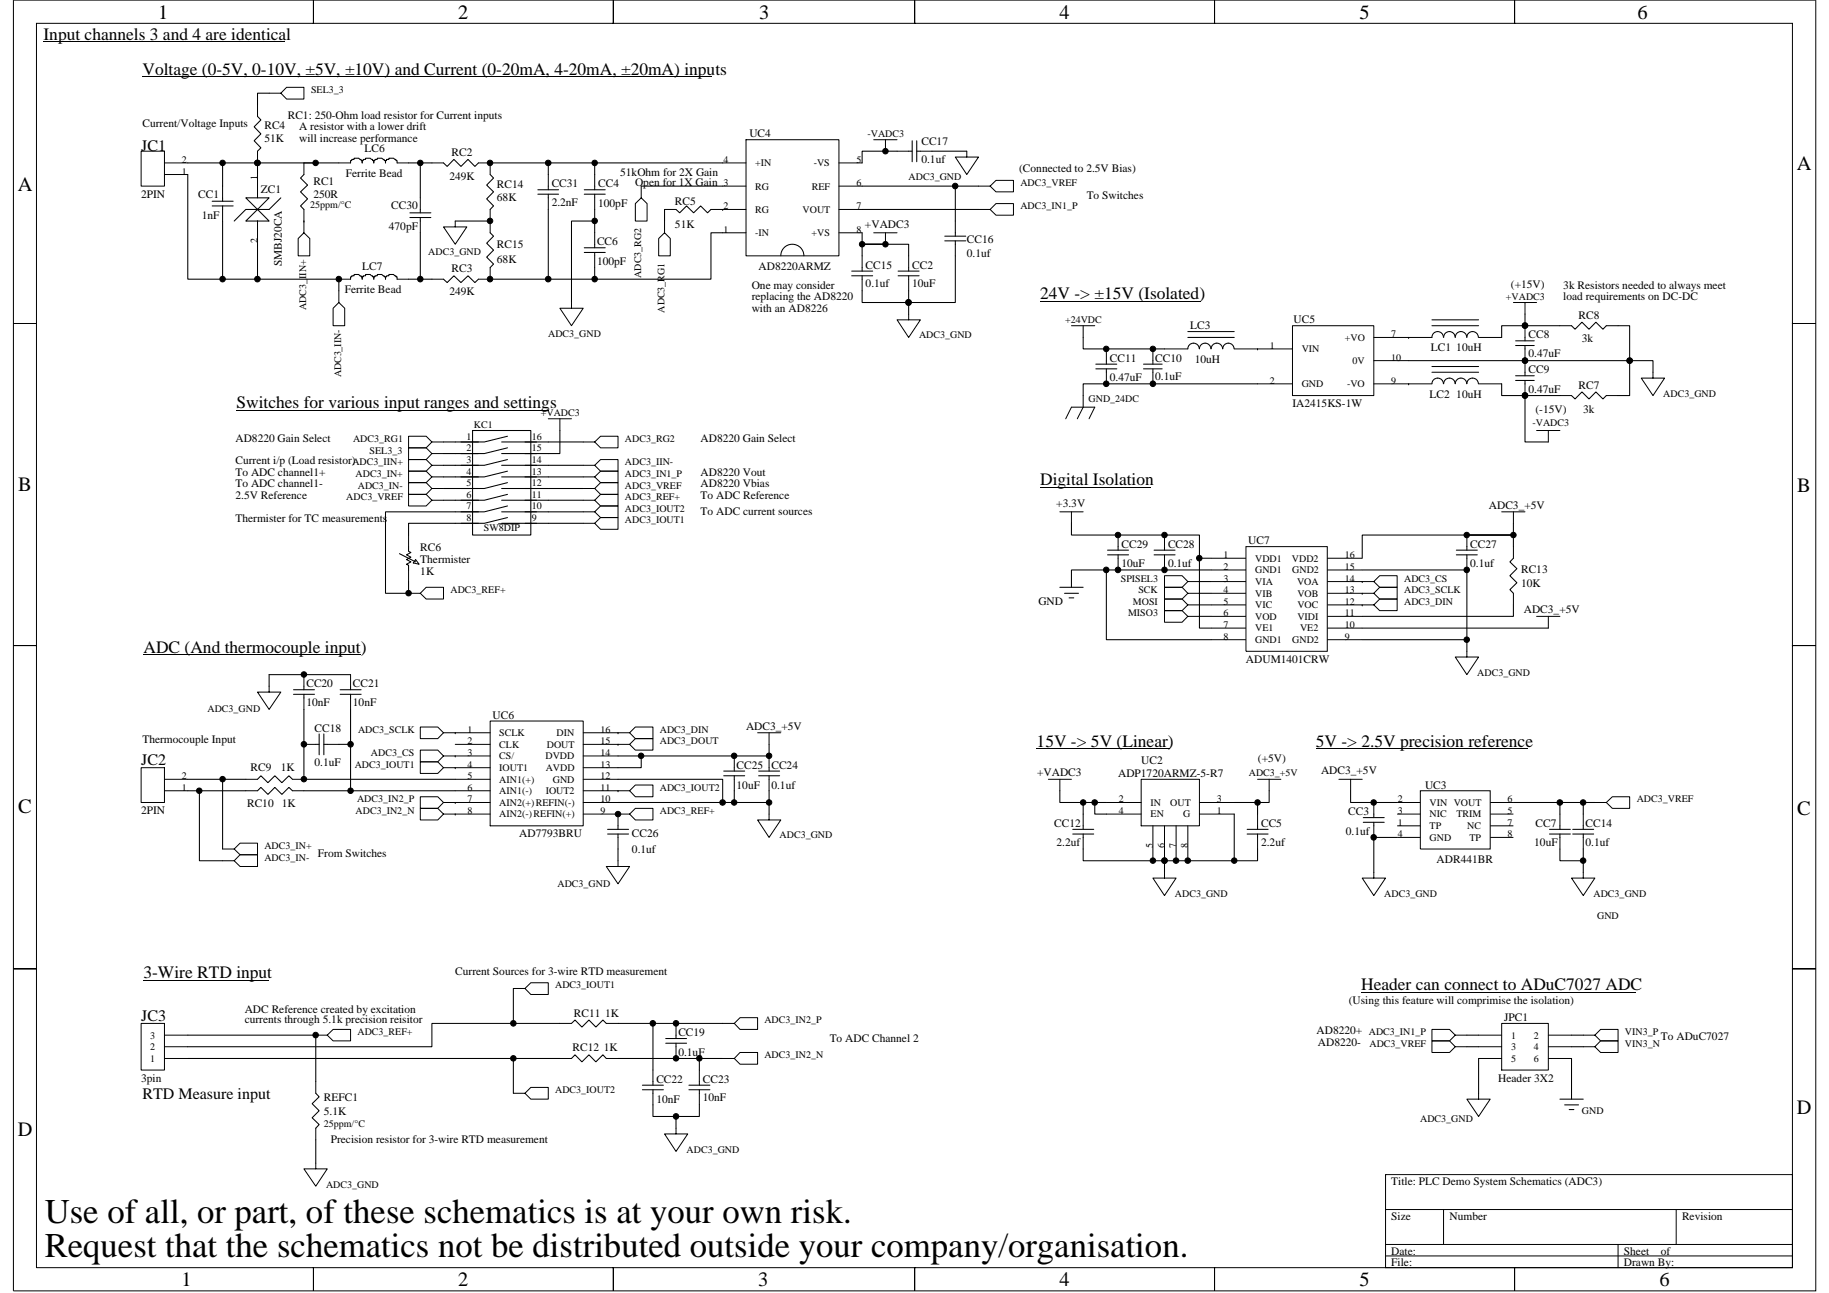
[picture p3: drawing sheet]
<svg xmlns="http://www.w3.org/2000/svg" width="297mm" height="210mm" viewBox="0 0 297 210" stroke-linecap="round" stroke-linejoin="round" font-family="sans-serif">
<g fill="none" stroke="#000" stroke-width=".16">
<path d="M2.2 0h292.7v209.6h-292.7zM5.9 3.8h45v-3.8v3.8h48.7v-3.8v3.8h48.9v-3.8v3.8h48.7v-3.8v3.8h48.8v-3.8v3.8h45.1v48.7h3.8h-3.8v52.3h3.8h-3.8v52.5h3.8h-3.8v48.6h-45.1v3.7v-3.7h-48.8v3.7v-3.7h-48.7v3.7v-3.7h-48.9v3.7v-3.7h-48.7v3.7v-3.7h-45v-48.6h-3.7h3.7v-52.5h-3.7h3.7v-52.3h-3.7h3.7zM7.1 6.8h39.2M23.1 12.5h92.5M41.8 17v1.9M43.7 15.1h1.9l.9 1h2.9v-1.9h-2.9l-.9 .9M22.9 24.6h3.8v5.6h-3.8zM26.7 28.3h3.8M26.7 26.5h3.8M36.1 30.2v1.9M36.1 34v1.9M41.8 24.6v1.9"/>
<path d="M41.8 28.3v3.8M41.8 35.9v3.8M49.4 34v3.8l.9 .9v2.9h-1.9v-2.9l1-.9M49.4 26.5v1.8M55 26.5h1.9M64.5 26.5h1.9M68.3 32.1v1.9M68.3 35.9v1.9M70.1 26.5h1.9M73.9 35.9v1h-1.9l1.9 2.8 1.9-2.8h-1.9M77.7 26.5h1.9v1.8M79.6 34v3.8"/>
<path d="M89 28.3v1.9M89 32.1v1.9M96.6 28.3v1.9M96.6 32.1v1.9M96.6 37.8v1.9M104.1 30.2v1.9l1 1v2.8h-1.9v-2.8l.9-1M107.9 35.9v1.9l1 .9v2.9h-1.9v-2.9l.9-.9M107.9 34h1.9M115.5 34h5.7M117.4 26.5h3.8M117.4 37.8h3.8M117.4 30.2h3.8"/>
<path d="M121.2 22.7h15v18.9h-15zM136.2 26.5h3.8M136.2 37.8h3.8M136.2 34h3.8M136.2 30.2h3.8M141.9 37.8h3.8M141.9 22.7h3.8M143.8 37.8v1.9M143.8 22.7v1.9M145.7 24.6h1.9M149.5 24.6h1.9M155.1 35.9v1.9"/>
<path d="M155.1 39.7v1.9M157 24.6v.9h-1.9l1.9 2.8 1.9-2.8h-1.9M158.9 34h1.9l1 .9h2.8v-1.8h-2.8l-1 .9M158.9 30.2h1.9l1 1h2.8v-1.9h-2.8l-1 .9M55 47.2v1.9l1 1v2.8h-1.9v-2.8l.9-1M55 45.3h1.9M64.5 45.3h1.9M70.1 45.3h1.9M79.6 43.5v1.8h-1.9M92.8 49.1v1h-1.9l1.9 2.8 1.9-2.8h-1.9M96.6 41.6v1.9M140 41.6v1.9"/>
<path d="M140 45.3v1.9M147.6 51v.9h-1.9l1.9 2.9 1.9-2.9h-1.9M147.6 41.6v1.9M147.6 45.3v1.9M168.9 48.9h26.1M174 52.9h3.8M175.9 52.9v1.9M179.7 56.7v1.9M187.2 56.7v1.9M189.1 56.7h3.8M200.4 56.7h9.5M209.9 52.9h13.2v11.3h-13.2z"/>
<path d="M223.1 58.6h5.7M232.6 54.8h-9.5M240.1 54.8h3.8M245.8 49.1h3.8M247.7 49.1v1.9M247.7 52.9v1.9M247.7 56.7v3.8M253.3 52.9h1.9M260.9 52.9h1.9M38.4 66.7h50.7M70.1 77.4l-.9-.9h-2.8v1.9h2.8l.9-1h1.9M70.1 79.3l-.9-.9h-2.8v1.9h2.8l.9-1h1.9"/>
<path d="M70.1 71.8l-.9-1h-2.8v1.9h2.8l.9-.9h1.9M70.1 73.7l-.9-1h-2.8v1.9h2.8l.9-.9h1.9M70.1 75.6l-.9-1h-2.8v1.9h2.8l.9-.9h1.9M89 68h3.8M90.9 68v1.9M94.7 71.8h1.9l.9 .9h2.9v-1.9h-2.9l-.9 1M94.7 79.3h1.9l.9 1h2.9v-1.9h-2.9l-.9 .9M94.7 77.4h1.9l.9 1h2.9v-1.9h-2.9l-.9 .9M94.7 75.6h1.9l.9 .9h2.9v-1.9h-2.9l-.9 1M168.9 79.1h18M173.1 68l.9-1.9h3.8l-.9 1.9M175.9 64.2v1.9l-.9 1.9"/>
<path d="M179.7 60.5v1.8M187.2 60.5v1.8M204.2 62.3h5.7M232.6 62.3h-9.5M240.1 62.3h3.8M247.7 62.3v1.9M249.6 69.9h3.7M251.5 69.9v1.9M253.3 64.2h1.9M260.9 64.2h1.9M268.5 60.5v.9h-2l2 2.8 1.8-2.8h-1.8M66.4 96.4h1.9l.9 .9h2.8v-1.9h-2.8l-.9 1"/>
<path d="M66.4 86.9v1.9M66.4 92.6v1.8M67.5 90.9l.6 .7-1-.2zM70.1 81.2l-.9-.9h-2.8v1.9h2.8l.9-1h1.9M81 85.1h3.4M94.7 83.1h1.9l.9 1h2.9v-1.9h-2.9l-.9 .9M94.7 85h1.9M94.7 81.2h1.9l.9 1h2.9v-1.9h-2.9l-.9 .9M96.6 85l.9-.9h2.9v1.9h-2.9zM172.1 83.1h3.8M174 83.1v1.9M181.6 86.9v1.9"/>
<path d="M181.6 90.7v1.9M189.1 86.9v1.9M189.1 90.7v1.9M192.9 94.4l-.9-.9h-2.9v1.9h2.9l.9-1h1.9M192.9 96.4l-.9-1h-2.9v1.9h2.9l.9-.9h1.9M192.9 98.2l-.9-.9h-2.9v1.9h2.9l.9-1h1.9M196.7 90.7h5.7M196.7 92.6h5.7M196.7 94.4h5.7M196.7 96.4h5.7M196.7 98.2h5.7M202.4 88.8h13.2v17h-13.2z"/>
<path d="M215.6 98.2h7.5l1 1h2.8v-1.9h-2.8l-1 .9M215.6 96.4h7.5l1 .9h2.8v-1.9h-2.8l-1 1M215.6 94.4h7.5l1 1h2.8v-1.9h-2.8l-1 .9M215.6 90.7h5.6M215.6 92.6h5.6M238.2 86.9v1.9M238.2 90.7v1.9M243.9 83.1h3.8M245.8 83.1v1.9M245.8 88.8v1.9M245.8 96.4v1.8M23.3 106.3h35.3"/>
<path d="M43.7 111.4v1h-1.9l1.9 2.8 1.9-2.8h-1.9M49.4 109.6v1.8M49.4 113.3v1.9M56.9 109.6v1.8M56.9 113.3v1.9M72 119l-.9-.9h-2.8v1.9h2.8l.9-1h7.6M79.6 117.1h15.1v17h-15.1zM102.3 119l.9-.9h2.8v1.9h-2.8l-.9-1h-7.6M123 119h3.8M124.9 119v1.9M192.9 100.1l-.9-.9h-2.9v1.8h2.9l.9-.9h1.9M196.7 100.1h5.7"/>
<path d="M196.7 102h5.7M196.7 103.9h5.7M215.6 100.1h5.6M215.6 102h5.6M215.6 103.9h5.6M238.2 105.8v.9h-1.9l1.9 2.9 1.9-2.9h-1.9M249.6 100.1h3.7M251.5 100.1v1.9M22.9 124.7h3.8v5.6h-3.8zM26.7 126.6h3.8M26.7 128.4h3.8M36.1 137.9h1.9l1 .9h2.8v-1.9h-2.8l-1 1"/>
<path d="M36.1 139.8h1.9l1 .9h2.8v-1.9h-2.8l-1 1M39.9 126.6h1.9M39.9 128.4h1.9M47.5 126.6h1.9M47.5 128.4h1.9M49.4 120.9h1.9M53.1 120.9h1.9M72 132.2l-.9-.9h-2.8v1.9h2.8l.9-1h7.6M72 130.3l-.9-.9h-2.8v1.9h2.8l.9-1h7.6M72 124.7l-.9-1h-2.8v1.9h2.8l.9-.9h7.6M72 122.8l-.9-1h-2.8v1.9h2.8l.9-.9h7.6M73.9 120.9h5.7"/>
<path d="M73.9 126.6h5.7M73.9 128.4h5.7M94.7 130.3h5.7M94.7 132.2h5.7M94.7 122.8h5.7M94.7 124.7h5.7M94.7 126.6h5.7M100.4 139.8v.9h-1.9l1.9 2.8 1.9-2.8h-1.9M100.4 132.2h1.9l.9 1h2.8v-1.9h-2.8l-.9 .9M100.4 132.2v1.9M100.4 136v1.9M102.3 128.4l.9-.9h2.8v1.9h-2.8l-.9-1h-7.6"/>
<path d="M102.3 120.9l.9-.9h2.8v1.8h-2.8l-.9-.9h-7.6M119.2 122.8v1.9M119.2 126.6v1.8M124.9 132.2v1h-1.9l1.9 2.8 1.9-2.8h-1.9M124.9 122.8v1.9M124.9 126.6v1.8M168.4 121.6h21.6M170.3 126.6h3.7M172.1 126.6v1.8M175.9 132.2v1.9M175.9 136v1.9M179.7 130.3h5.6"/>
<path d="M179.7 132.2h5.6M185.3 126.6h9.5v7.5h-9.5zM187.2 134.1v5.7M189.1 134.1v5.7M191 134.1v5.7M192.9 134.1v5.7M194.8 130.3h5.6M194.8 132.2h5.6M204.2 126.6h3.8M204.2 132.2v1.9M204.2 136v1.9M206.1 126.6v1.8"/>
<path d="M213.7 121.6h34.4M217.4 126.6h3.8M219.3 126.6v1.8M223.1 130.3v1.9M223.1 134.1v1.9M226.9 130.3h3.8M226.9 132.2h3.8M226.9 136h3.8M226.9 134.1h3.8M230.7 128.4h11.3v9.5h-11.3zM242 130.3h3.8M242 132.2h3.8"/>
<path d="M242 136h3.8M242 134.1h3.8M253.3 132.2v1.9M253.3 136v1.9M257.1 132.2v1.9M257.1 136v1.9M259 130.3h1.9l.9 1h2.9v-1.9h-2.9l-.9 .9M23.3 159.2h20.3M189.1 141.7v.9h-1.9l1.9 2.8 1.9-2.8h-1.9M223.1 141.7v.9h-1.9l1.9 2.8 1.9-2.8h-1.9M257.1 141.7v.9h-1.9l1.9 2.8 1.9-2.8h-1.9M22.9 166.2h3.8v7.6h-3.8z"/>
<path d="M26.7 171.9h3.8M26.7 170h3.8M26.7 168.1h3.8M51.3 168.1h1.8l1 .9h2.8v-1.8h-2.8l-1 .9M51.3 175.6v1.9M83.4 160.5h1.9l.9 1h2.8v-1.9h-2.8l-.9 .9M83.4 177.5h1.9l.9 1h2.8v-1.9h-2.8l-.9 .9M90.9 166.2h1.9M90.9 171.9h1.9M98.5 166.2h1.9M98.5 171.9h1.9M106 173.8v1.8"/>
<path d="M106 177.5v1.9M109.8 166.2v1.9M109.8 170v1.9M113.6 173.8v1.8M113.6 177.5v1.9M117.4 171.9h1.8l1 .9h2.8v-1.9h-2.8l-1 1M117.4 166.2h1.8l1 1h2.8v-1.9h-2.8l-1 .9M221.1 161.1h44.5M236.3 168.1l-.9-.9h-2.8v1.8h2.8l.9-.9h1.9M236.3 170l-.9-1h-2.8v1.9h2.8l.9-.9h1.9M240.1 177.5v1h-1.9l1.9 2.8 1.9-2.8h-1.9M240.1 171.9h3.8"/>
<path d="M240.1 170h3.8M240.1 168.1h3.8M243.9 166.2h7.6v7.6h-7.6zM251.5 171.9h3.7M251.5 170h3.7M251.5 168.1h3.7M257.1 168.1h1.9l.9 .9h2.9v-1.8h-2.9l-.9 .9M257.1 170h1.9l.9 .9h2.9v-1.9h-2.9l-.9 1M51.3 188.9v.9h-1.9l1.9 2.8 1.8-2.8h-1.8M51.3 183.2v1.9M109.8 183.2v.9h-1.9l1.9 2.9 1.9-2.9h-1.9M225 190.8h66.1v15.1h-66.1z"/>
<path d="M225 196.4h66.1M234.4 196.4v5.7M272.2 196.4v5.7M225 204h66.1M225 202.1h66.1M262.8 202.1v3.8"/>
</g>
<g fill="none" stroke="#000" stroke-width=".17">
<path d="M41.8 18.9l.6 .6-1.1 1.1 1.1 1.1-1.1 1.2 1.1 1.1-.6 .6M43.7 15.1h-1.9v1.9M30.5 28.3v17h5.6v-9.4M30.5 26.5h5.6v3.7M34.5 33.4h3.4M34.5 32.7h3.4M36.1 26.5h5.7v1.8M36.1 32.1v.6M36.1 33.4v.6M39.9 35.9l1.9-1.9 1.9 1.9zM39.9 32.1h3.8l-1.9 1.9zM41.8 39.7v5.6h-5.7"/>
<path d="M41.8 26.5h13.2M41.8 26.5h.1M45.6 32.1l-1.9 1.9h-3.8l-1.9 1.9M49.4 26.5h1.9M49.4 35.9h.1M49.4 28.3l-.6 .6 1.2 1.2-1.2 1.1 1.2 1.1-1.2 1.1 .6 .6M56.9 26.5v-.4h.2v-.2h.4v-.2h.8l.1 .2h.2v.2h.2v.4v-.4h.2v-.2h.4v-.2h.7l.2 .2h.2v.2h.2v.4v-.4h.2v-.2h.4v-.2h.7l.4 .2v.2h.2v.4v-.4h.2v-.2h.4v-.2h.7l.2 .2h.2v.2h.2v.4M66.4 26.5h1.9v5.6M66.6 35.3h3.4M66.6 34.6h3.4M68.3 26.5h1.8M68.3 37.8v7.5h-1.9"/>
<path d="M68.3 34v.6M68.3 35.3v.6M72 26.5l.6 .5 1.1-1.1 1.2 1.1 1.1-1.1 1.1 1.1 .6-.5M73.9 35.9h5.7M79.6 35.9h.1M79.6 26.5h9.4v1.8M79.6 28.3l.6 .6-1.2 1.2 1.2 1.1-1.2 1.1 1.2 1.1-.6 .6M79.6 37.8l.6 .6-1.2 1.1 1.2 1.1-1.2 1.2 1.2 1.1-.6 .6M87.4 31.5h3.3M87.4 30.8h3.3M89 26.5h7.6v1.8M89 34v11.3h-9.4"/>
<path d="M89 30.2v.6M89 31.5v.6M94.9 31.5h3.4M94.9 30.8h3.4M96.6 34v3.8M96.6 26.5h20.8M96.6 35.9h-3.8v13.2M96.6 30.2v.6M96.6 31.5v.6M96.6 39.7v.5M104.1 30.2h13.3M107.9 34v1.9"/>
<path d="M109.8 34l.6 .6 1.1-1.2 1.1 1.2 1.2-1.2 1.1 1.2 .6-.6M117.4 37.8h-1.9v7.5h-18.9M117.4 34h.1M140 37.8v1.9h3.8h-3.8M140 34h18.9M143.8 24.6h.1M143.8 24.6h1.9M143.8 24.6h-3.8v1.9M147.6 24.6h.5M148.1 22.9v3.4M148.9 24.6h.6M148.9 22.9v3.4"/>
<path d="M151.4 24.6h5.6M153.4 39.1h3.4M153.4 38.4h3.4M155.1 30.2v5.7M155.1 37.8v.6M155.1 39.1v.6M158.9 30.2h-18.9M41.8 45.3h13.2v1.9M55 45.3h.1M56.9 45.3v-.3h.2v-.2h.4v-.2h.8l.1 .2h.2v.2h.2v.3v-.3h.2v-.2h.4v-.2h.7l.2 .2h.2v.2h.2v.3v-.3h.2v-.2h.4v-.2h.7l.2 .2h.2v.2h.2v.3v-.3h.2v-.2h.4v-.2h.7l.2 .2h.2v.2h.2v.3M68.3 45.3h1.8M72 45.3l.6 .6 1.1-1.1 1.2 1.1 1.1-1.1 1.1 1.1 .6-.6"/>
<path d="M89 45.3h7.6M94.9 41h3.4M94.9 40.2h3.4M96.6 43.5v1.8M96.6 41v.6M126.8 41.5a1.87 1.87 0 0 1 1.9-1.8 1.87 1.87 0 0 1 1.9 1.8M138.3 44.8h3.4M138.3 44h3.4M140 47.2v1.9h7.6M140 41.6v-1.9h7.6v1.9M140 43.5v.5M140 44.8v.5"/>
<path d="M145.9 44.8h3.4M145.9 44h3.4M147.6 49.1h.1M147.6 49.1v1.9M147.6 43.5v.5M147.6 44.8v.5M155.1 41.6v7.5h-7.5v-1.9M175.9 54.8v1.9h3.8M178 59.9h3.4M178 59.1h3.4M179.7 56.7h.1M179.7 56.7h9.4"/>
<path d="M179.7 58.6v.5M179.7 59.9v.6M185.7 59.1h3M185.7 59.9h3M187.2 58.6v.5M187.2 59.9v.6M187.2 56.7h.1M192.9 56.6a.93 .93 0 0 1 .9-.9 .93 .93 0 0 1 1 .9M192.9 53.8h7.5M192.9 54.8h7.5M194.8 56.6a.93 .93 0 0 1 .9-.9 .93 .93 0 0 1 1 .9M196.7 56.6a.93 .93 0 0 1 .9-.9 .93 .93 0 0 1 1 .9 .93 .93 0 0 1 .9-.9 .93 .93 0 0 1 .9 .9"/>
<path d="M204.2 56.7h.1M228.8 54.8h.1M228.8 58.6h35.9M232.6 51.9h7.5M232.6 59.5h7.5M232.6 52.9h7.5M234.4 54.8a.93 .93 0 0 0-.9-1 .93 .93 0 0 0-.9 1M240.1 54.8a.94 .94 0 0 0-1-1 .94 .94 0 0 0-.9 1 .94 .94 0 0 0-.9-1 .94 .94 0 0 0-1 1 .93 .93 0 0 0-.9-1 .93 .93 0 0 0-.9 1M246.1 55.4h3.1M246.1 56.1h3.1M247.7 51v1.9M247.7 52.9h.1"/>
<path d="M247.7 54.8v.6M247.7 56.1v.6M253.3 52.9h-9.4v1.9M255.2 52.9l.6 .6 1.1-1.2 1.2 1.2 1.1-1.2 1.1 1.2 .6-.6M262.8 52.9h1.9v5.7M264.7 58.6h3.8v1.9M264.7 58.6v5.6h-1.9M76.7 69.9h9.5v17h-9.5zM77.7 71.8h-5.7M77.7 73.7h-5.7M77.7 75.6h-5.7M77.7 77.4h-5.7"/>
<path d="M77.7 79.3h-5.7M81.5 71.8h13.2M81.5 75.6h13.2M81.5 77.4h13.2M81.5 79.3h13.2M82.4 70.8l-3.7 1h-3.8M82.4 72.7l-3.7 1h-3.8M82.4 74.6l-3.7 1h-3.8M82.4 76.5l-3.7 .9h-3.8M82.4 78.4l-3.7 .9h-3.8M90.9 69.9v3.8h-9.4M179.7 62.3h-3.8v1.9"/>
<path d="M179.7 62.3h.1M179.7 62.3h24.5M187.2 62.3h.1M228.8 62.3h.1M232.6 62.3a.93 .93 0 0 1 .9-.9 .93 .93 0 0 1 .9 .9M232.6 60.5h7.5M234.5 62.3a.93 .93 0 0 1 .9-.9 .93 .93 0 0 1 .9 .9 .94 .94 0 0 1 1-.9 .94 .94 0 0 1 .9 .9 .94 .94 0 0 1 .9-.9 .94 .94 0 0 1 1 .9M243.9 62.3v1.9h9.4M246.1 61h3.1M246.1 61.8h3.1M247.7 64.2v7.6h3.8M247.7 64.2h.1"/>
<path d="M247.7 60.5v.5M247.7 61.8v.5M255.2 64.2l.6 .6 1.1-1.2 1.2 1.2 1.1-1.2 1.1 1.2 .6-.6M64.9 89.9l2.6 1.3M66.4 88.8v.7l.3 .2-.7 .4 .7 .4-.7 .4 .7 .3-.7 .4 .4 .2v.8M77.7 85h-11.3v1.9M77.7 83.1h-15.1v13.3h3.8v-2M77.7 81.2h-5.7M81.5 81.2h13.2M81.5 83.1h13.2M81.5 85h13.2M82.4 80.3l-3.7 .9h-3.8"/>
<path d="M82.4 82.2l-3.7 .9h-3.8M82.4 84.1l-3.7 .9h-3.8M172.1 95.4h3.8M172.9 96.4h2.3M173.6 97.1h.8M174 85v1.9h15.1M179.7 92.6h1.9M179.7 92.6v11.3h17M179.7 92.6h-5.7v2.8M179.9 90.1h3.4M179.9 89.3h3.4M181.6 88.8v.5"/>
<path d="M181.6 90.1v.6M181.6 92.6h15.1M181.6 92.6h.1M187.4 90.1h3.4M187.4 89.3h3.4M189.1 86.9h5.7v15.1h1.9M189.1 86.9h.1M189.1 92.6h.1M189.1 88.8v.5M189.1 90.1v.6M194.8 90.7h1.9M194.8 96.4h1.9"/>
<path d="M194.8 94.4h1.9M194.8 98.2h1.9M221.2 94.4h.1M221.2 96.4h.1M221.2 98.2h.1M221.2 92.6h17v11.3M236.5 90.1h3.4M236.5 89.3h3.4M238.2 86.9h7.6v1.9M238.2 86.9h-17v3.8M238.2 88.8v.5M238.2 90.1v.6"/>
<path d="M245.8 85v1.9h-7.6M245.8 98.2v1.9h-24.6M245.8 90.7l-.6 .5 1.2 1.2-1.2 1.1 1.2 1.1-1.2 1.2 .6 .6M47.7 112h3.4M47.7 112.8h3.4M49.4 115.2v5.7M49.4 109.6h.1M49.4 111.4v.6M49.4 112.8v.5M51.8 119.2v3.4M52.6 119.2v3.4M55.2 112h3.4"/>
<path d="M55.2 112.8h3.4M56.9 109.6h-13.2v1.8M56.9 115.2v5.7M56.9 111.4v.6M56.9 112.8v.5M73.9 119h.1M100.4 119h.1M194.8 100.1h1.9M221.2 103.9h17v1.9M221.2 102h30.3M30.5 126.6h5.6v11.3M30.5 128.4h9.4"/>
<path d="M32.4 128.4v11.4h3.7M36.1 126.6h3.8M41.8 126.6l.6-.6 1.1 1.1 1.1-1.1 1.2 1.1 1.1-1.1 .6 .6M41.8 128.4l.6-.5 1.1 1.1 1.1-1.1 1.2 1.1 1.1-1.1 .6 .5M49.4 128.4h24.5M49.4 120.9v5.7h24.5M49.4 126.6h.1M49.4 120.9h.1M51.3 120.9h.5M52.6 120.9h.5M55 120.9h1.9v7.5M73.9 122.8h.1"/>
<path d="M73.9 124.7h.1M73.9 130.3h.1M73.9 132.2h.1M98.7 135.4h3.4M98.7 134.7h3.4M100.4 126.6h17v3.7h1.8M100.4 132.2h.1M100.4 128.4h.1M100.4 120.9h.1M100.4 122.8h3.7v1.9h-3.7M100.4 134.1v.6M100.4 135.4v.6"/>
<path d="M100.4 137.9v1.9M100.4 130.3h17M117.5 126h3.4M117.5 125.2h3.4M119.2 130.3h5.7M119.2 128.4v1.9M119.2 124.7v.5M119.2 126v.6M123.2 126h3.4M123.2 125.2h3.4M124.9 128.4v3.8M124.9 120.9v1.9h-20.8"/>
<path d="M124.9 124.7v.5M124.9 126v.6M172.1 128.4v1.9h3.8M174.2 135.4h3.4M174.2 134.7h3.4M175.9 137.9v1.9h13.2M175.9 130.3h3.8M175.9 130.3v1.9M175.9 134.1v.6M175.9 135.4v.6M177.8 130.3v1.9h1.9M189.1 139.8v1.9"/>
<path d="M200.4 132.2v7.6h-11.3M200.4 130.3h3.8M202.5 135.4h3.4M202.5 134.7h3.4M204.2 137.9v1.9h-3.8M204.2 134.1v.6M204.2 135.4v.6M206.1 128.4v1.9h-1.9v1.9M219.3 128.4v1.9h7.6M221.4 133.5h3.4M221.4 132.8h3.4M223.1 130.3h.1"/>
<path d="M223.1 136v5.7M223.1 136h3.8M223.1 136h.1M223.1 132.2v.6M223.1 133.5v.6M245.8 130.3h11.3M251.6 135.4h3.4M251.6 134.7h3.4M253.3 134.1v.6M253.3 135.4v.6M253.3 130.3v1.9M253.3 137.9v1.9h3.8"/>
<path d="M255.4 135.4h3.4M255.4 134.7h3.4M257.1 134.1v.6M257.1 135.4v.6M257.1 130.3v1.9M257.1 137.9v3.8M257.1 130.3h1.9M30.5 168.1h20.8M30.5 171.9h52.9M51.3 168.1h.1M51.3 168.1v7.5M51.3 177.5l.5 .6-1.1 1.1 1.1 1.2-1.1 1.1 1.1 1.1-.5 .6"/>
<path d="M83.4 160.5v5.7h7.5M83.4 166.2h-13.3v3.8h-39.6M90.9 171.9h-7.5v5.6M92.8 166.2l.6-.5 1.1 1.1 1.1-1.1 1.2 1.1 1.1-1.1 .6 .5M92.8 171.9l.6-.6 1.1 1.1 1.1-1.1 1.2 1.1 1.1-1.1 .6 .6M100.4 171.9h13.2M100.4 166.2h9.4M104.3 177h3.4M104.3 176.2h3.4M106 179.4v1.9h3.8M106 166.2v7.6M106 175.6v.6"/>
<path d="M106 177v.5M108.1 169.4h3.4M108.1 168.7h3.4M109.8 166.2h.1M109.8 171.9h.1M109.8 166.2h7.6M109.8 168.1v.6M109.8 169.4v.6M111.9 177h3.4M111.9 176.2h3.4M113.6 179.4v1.9h-3.8M113.6 171.9v1.9"/>
<path d="M113.6 171.9h3.8M113.6 175.6v.6M113.6 177v.5M238.2 168.1h1.9M238.2 170h1.9M240.1 171.9v5.6M253.3 178.5h3.8M254.1 179.4h2.3M255.2 168.1h1.9M255.2 170h1.9M255.2 171.9v6.6M51.3 185.1v3.8"/>
<path d="M109.8 181.3v1.9M254.8 180.2h.8"/>
</g>
<g fill="#000" stroke="#000" stroke-width=".16">
<circle cx="36.1" cy="26.5" r=".45"/>
<circle cx="41.8" cy="26.5" r=".45"/>
<circle cx="51.3" cy="26.5" r=".45"/>
<circle cx="68.3" cy="26.5" r=".45"/>
<circle cx="79.6" cy="35.9" r=".45"/>
<circle cx="79.6" cy="26.5" r=".45"/>
<circle cx="89" cy="26.5" r=".45"/>
<circle cx="96.6" cy="35.9" r=".45"/>
<circle cx="96.6" cy="26.5" r=".45"/>
<circle cx="140" cy="39.7" r=".45"/>
<circle cx="143.8" cy="24.6" r=".45"/>
<circle cx="143.8" cy="39.7" r=".45"/>
<circle cx="155.1" cy="30.2" r=".45"/>
<circle cx="36.1" cy="45.3" r=".45"/>
<circle cx="41.8" cy="45.3" r=".46"/>
<circle cx="55" cy="45.3" r=".45"/>
<circle cx="68.3" cy="45.3" r=".45"/>
<circle cx="79.6" cy="45.3" r=".45"/>
<circle cx="89" cy="45.3" r=".46"/>
<circle cx="96.6" cy="45.3" r=".45"/>
<circle cx="147.5" cy="49.1" r=".45"/>
<circle cx="179.7" cy="56.7" r=".45"/>
<circle cx="187.2" cy="56.7" r=".45"/>
<circle cx="247.7" cy="52.9" r=".45"/>
<circle cx="247.7" cy="58.6" r=".45"/>
<circle cx="264.7" cy="58.6" r=".45"/>
<circle cx="179.7" cy="62.3" r=".45"/>
<circle cx="187.2" cy="62.3" r=".45"/>
<circle cx="247.7" cy="64.2" r=".45"/>
<circle cx="66.4" cy="96.3" r=".45"/>
<circle cx="179.7" cy="92.5" r=".45"/>
<circle cx="181.6" cy="92.5" r=".45"/>
<circle cx="181.6" cy="86.9" r=".45"/>
<circle cx="189.1" cy="92.5" r=".45"/>
<circle cx="189.1" cy="86.9" r=".45"/>
<circle cx="194.8" cy="90.6" r=".45"/>
<circle cx="238.2" cy="92.5" r=".45"/>
<circle cx="238.2" cy="86.9" r=".45"/>
<circle cx="245.8" cy="86.9" r=".45"/>
<circle cx="49.4" cy="109.5" r=".45"/>
<circle cx="238.2" cy="103.9" r=".45"/>
<circle cx="32.4" cy="128.4" r=".45"/>
<circle cx="36.1" cy="126.5" r=".45"/>
<circle cx="49.4" cy="120.9" r=".45"/>
<circle cx="49.4" cy="126.5" r=".45"/>
<circle cx="56.9" cy="120.9" r=".45"/>
<circle cx="56.9" cy="128.4" r=".45"/>
<circle cx="100.4" cy="132.2" r=".45"/>
<circle cx="104.1" cy="122.7" r=".45"/>
<circle cx="117.4" cy="130.3" r=".45"/>
<circle cx="119.2" cy="122.7" r=".45"/>
<circle cx="119.2" cy="130.3" r=".45"/>
<circle cx="124.9" cy="122.7" r=".45"/>
<circle cx="124.9" cy="130.3" r=".45"/>
<circle cx="175.9" cy="130.3" r=".45"/>
<circle cx="177.8" cy="130.3" r=".45"/>
<circle cx="187.2" cy="139.8" r=".45"/>
<circle cx="189.1" cy="139.8" r=".45"/>
<circle cx="191" cy="139.8" r=".45"/>
<circle cx="192.9" cy="139.8" r=".45"/>
<circle cx="200.4" cy="139.8" r=".45"/>
<circle cx="204.2" cy="130.3" r=".45"/>
<circle cx="223.1" cy="136" r=".45"/>
<circle cx="223.1" cy="130.3" r=".45"/>
<circle cx="253.3" cy="130.3" r=".45"/>
<circle cx="257.1" cy="139.8" r=".45"/>
<circle cx="257.1" cy="130.3" r=".45"/>
<circle cx="51.3" cy="168.1" r=".45"/>
<circle cx="83.4" cy="166.2" r=".45"/>
<circle cx="83.4" cy="171.9" r=".45"/>
<circle cx="106" cy="166.2" r=".45"/>
<circle cx="109.8" cy="166.2" r=".45"/>
<circle cx="109.8" cy="171.9" r=".45"/>
<circle cx="113.6" cy="171.9" r=".45"/>
<circle cx="109.8" cy="181.3" r=".45"/>
</g>
<g font-size="5.6">
<text x="7.3" y="198.7">Use of all, or part, of these schematics is at your own risk.</text>
<text x="7.3" y="204.2">Request that the schematics not be distributed outside your company/organisation.</text>
</g>
<g font-size="3.3">
<text x="25.7" y="3">1</text>
<text x="74.4" y="3">2</text>
<text x="123.3" y="3">3</text>
<text x="172.1" y="3">4</text>
<text x="220.8" y="3">5</text>
<text x="265.9" y="3">6</text>
<text x="291.8" y="27.6">A</text>
<text x="2.9" y="31">A</text>
<text x="3" y="79.7">B</text>
<text x="291.9" y="79.9">B</text>
<text x="3" y="132">C</text>
<text x="291.9" y="132.4">C</text>
<text x="2.9" y="184.5">D</text>
<text x="291.8" y="180.9">D</text>
<text x="29.5" y="208.9">1</text>
<text x="74.4" y="208.9">2</text>
<text x="123.1" y="208.9">3</text>
<text x="172.1" y="208.9">4</text>
<text x="220.8" y="208.9">5</text>
<text x="269.5" y="208.9">6</text>
</g>
<g font-size="2.8">
<text x="7.1" y="6.4">Input channels 3 and 4 are identical</text>
<text x="23.1" y="12.1">Voltage (0-5V, 0-10V, ±5V, ±10V) and Current (0-20mA, 4-20mA, ±20mA) inputs</text>
<text x="168.9" y="48.5">24V -&gt; ±15V (Isolated)</text>
<text x="38.4" y="66.3">Switches for various input ranges and settings</text>
<text x="168.9" y="78.8">Digital Isolation</text>
<text x="23.3" y="106">ADC (And thermocouple input)</text>
<text x="168.4" y="121.3">15V -&gt; 5V (Linear)</text>
<text x="213.7" y="121.3">5V -&gt; 2.5V precision reference</text>
<text x="23.3" y="158.8">3-Wire RTD input</text>
<text x="221.1" y="160.7">Header can connect to ADuC7027 ADC</text>
</g>
<g font-size="2.6">
<text x="22.9" y="24.6">JC1</text>
<text x="22.9" y="124.3">JC2</text>
<text x="22.9" y="165.8">JC3</text>
<text x="23.1" y="178.5">RTD Measure input</text>
</g>
<g font-size="1.9">
<text x="23.1" y="20.6">Current/Voltage Inputs</text>
<text x="42.9" y="21">RC4</text>
<text x="42.9" y="23.1">51K</text>
<text x="46.7" y="19.3">RC1: 250-Ohm load resistor for Current inputs</text>
<text x="48.6" y="21.2">A resistor with a lower drift</text>
<text x="48.6" y="23.1">will increase performance</text>
<text x="121.7" y="22.3">UC4</text>
<text x="149.6" y="23.6">CC17</text>
<text x="56.2" y="28.7">Ferrite Bead</text>
<text x="59.2" y="24.8">LC6</text>
<text x="73" y="29.3">249K</text>
<text x="73.3" y="25.3">RC2</text>
<text x="100.7" y="28.5">51kOhm for 2X Gain</text>
<text x="149.6" y="26.4">0.1uf</text>
<text x="165.5" y="28">(Connected to 2.5V Bias)</text>
<text x="22.9" y="32.1">2PIN</text>
<text x="32.2" y="32.1">CC1</text>
<text x="32.8" y="35.5">1nF</text>
<text x="42.4" y="31.4">ZC1</text>
<text x="50.9" y="30.1">RC1</text>
<text x="50.9" y="32.1">250R</text>
<text x="63.5" y="34">CC30</text>
<text x="80.7" y="30.6">RC14</text>
<text x="80.7" y="32.7">68K</text>
<text x="89.6" y="30.4">CC31</text>
<text x="89.6" y="33.4">2.2nF</text>
<text x="97.2" y="30.4">CC4</text>
<text x="97.2" y="33.6">100pF</text>
<text x="103.1" y="30.2">Open for 1X Gain</text>
<text x="109.6" y="33.3">RC5</text>
<text x="176.5" y="32.3">To Switches</text>
<text x="63.2" y="37.4">470pF</text>
<text x="80.7" y="40.2">RC15</text>
<text x="97" y="39.9">CC6</text>
<text x="109.6" y="37">51K</text>
<text x="140.5" y="37">+VADC3</text>
<text x="157" y="39.5">CC16</text>
<text x="157" y="41.8">0.1uf</text>
<text x="45.8" y="43.3" transform="rotate(-90 45.8 43.3)">SMBJ20CA</text>
<text x="56" y="47.6">Ferrite Bead</text>
<text x="58.8" y="43.8">LC7</text>
<text x="73" y="48">249K</text>
<text x="73.3" y="44.2">RC3</text>
<text x="80.7" y="42.7">68K</text>
<text x="97" y="43.1">100pF</text>
<text x="122.1" y="46.9">One may consider</text>
<text x="123.2" y="43.8">AD8220ARMZ</text>
<text x="140.6" y="43.6">CC15</text>
<text x="140.6" y="46.7">0.1uf</text>
<text x="148.1" y="43.6">CC2</text>
<text x="148.1" y="46.7">10uF</text>
<text x="245.4" y="46.7">(+15V)</text>
<text x="253.9" y="46.9">3k Resistors needed to always meet</text>
<text x="122.1" y="48.7">replacing the AD8220</text>
<text x="122.1" y="50.6">with an AD8226</text>
<text x="193.3" y="53.5">LC3</text>
<text x="210.1" y="52.5">UC5</text>
<text x="253.9" y="48.8">load requirements on DC-DC</text>
<text x="256.4" y="51.8">RC8</text>
<text x="180.3" y="58.8">CC11</text>
<text x="187.6" y="58.8">CC10</text>
<text x="194" y="58.9">10uH</text>
<text x="232.4" y="57">LC1 10uH</text>
<text x="248.2" y="55">CC8</text>
<text x="248.2" y="58">0.47uF</text>
<text x="256.9" y="55.6">3k</text>
<text x="180.3" y="62">0.47uF</text>
<text x="187.6" y="61.8">0.1uF</text>
<text x="232.2" y="64.6">LC2 10uH</text>
<text x="248.2" y="60.6">CC9</text>
<text x="248.2" y="63.9">0.47uF</text>
<text x="256.4" y="63.1">RC7</text>
<text x="38.2" y="71.8">AD8220 Gain Select</text>
<text x="113.8" y="71.8">AD8220 Gain Select</text>
<text x="209.9" y="66.1">IA2415KS-1W</text>
<text x="249.4" y="67.1">(-15V)</text>
<text x="257.1" y="67.1">3k</text>
<text x="38.2" y="75.4">Current i/p (Load resistor)</text>
<text x="38.2" y="77.3">To ADC channel1+</text>
<text x="113.8" y="77.3">AD8220 Vout</text>
<text x="38.2" y="79.1">To ADC channel1-</text>
<text x="38.2" y="81">2.5V Reference</text>
<text x="113.8" y="83.7">To ADC current sources</text>
<text x="113.8" y="79.1">AD8220 Vbias</text>
<text x="113.8" y="81">To ADC Reference</text>
<text x="171.6" y="82.3">+3.3V</text>
<text x="241.8" y="82.6">ADC3_+5V</text>
<text x="38.2" y="84.8">Thermister for TC measurements</text>
<text x="68.3" y="89.5">RC6</text>
<text x="182.1" y="89">CC29</text>
<text x="189.7" y="89">CC28</text>
<text x="202.7" y="88.4">UC7</text>
<text x="238.8" y="89">CC27</text>
<text x="68.3" y="93.3">1K</text>
<text x="68.3" y="91.4">Thermister</text>
<text x="182.1" y="92">10uF</text>
<text x="189.7" y="92">0.1uf</text>
<text x="238.8" y="92">0.1uf</text>
<text x="247" y="93">RC13</text>
<text x="247" y="95.3">10K</text>
<text x="168.6" y="98.3">GND</text>
<text x="247.5" y="99.6">ADC3_+5V</text>
<text x="202.3" y="107.7">ADUM1401CRW</text>
<text x="49.8" y="111.6">CC20</text>
<text x="57.3" y="111.6">CC21</text>
<text x="49.8" y="114.7">10nF</text>
<text x="51.1" y="118.8">CC18</text>
<text x="57.3" y="114.7">10nF</text>
<text x="80" y="116.7">UC6</text>
<text x="121.2" y="118.5">ADC3_+5V</text>
<text x="23.1" y="120.7">Thermocouple Input</text>
<text x="40.7" y="125.2">RC9</text>
<text x="45.6" y="125.2">1K</text>
<text x="51.1" y="124.5">0.1uF</text>
<text x="119.6" y="124.8">CC25</text>
<text x="125.3" y="124.8">CC24</text>
<text x="185.3" y="124.1">UC2</text>
<text x="204.3" y="123.8">(+5V)</text>
<text x="214.5" y="125.7">ADC3_+5V</text>
<text x="40.1" y="131.1">RC10</text>
<text x="45.8" y="131.1">1K</text>
<text x="119.6" y="128.1">10uF</text>
<text x="125.3" y="128.1">0.1uf</text>
<text x="168.4" y="126">+VADC3</text>
<text x="181.6" y="126.2">ADP1720ARMZ-5-R7</text>
<text x="231.4" y="128.1">UC3</text>
<text x="22.9" y="132.2">2PIN</text>
<text x="84.3" y="136">AD7793BRU</text>
<text x="102.6" y="136">CC26</text>
<text x="171.2" y="134.3">CC12</text>
<text x="171.6" y="137.3">2.2uf</text>
<text x="204.8" y="134.3">CC5</text>
<text x="204.8" y="137.3">2.2uf</text>
<text x="218.6" y="135.6">0.1uf</text>
<text x="219" y="132.4">CC3</text>
<text x="249.2" y="137.3">10uF</text>
<text x="249.4" y="134.3">CC7</text>
<text x="257.5" y="134.3">CC14</text>
<text x="257.5" y="137.3">0.1uf</text>
<text x="51.6" y="139.2">From Switches</text>
<text x="102.6" y="138.5">0.1uf</text>
<text x="233.3" y="140.1">ADR441BR</text>
<text x="73.9" y="158.3">Current Sources for 3-wire RTD measurement</text>
<text x="39.7" y="164.5">ADC Reference created by excitation</text>
<text x="39.7" y="166.2">currents through 5.1k precision reisitor</text>
<text x="93.2" y="165.1">RC11 1K</text>
<text x="213.8" y="168">AD8220+</text>
<text x="219.1" y="163">(Using this feature will comprimise the isolation)</text>
<text x="244.3" y="165.8">JPC1</text>
<text x="93" y="170.8">RC12 1K</text>
<text x="110.2" y="168.3">CC19</text>
<text x="110.2" y="171.5">0.1uF</text>
<text x="134.7" y="169.2">To ADC Channel 2</text>
<text x="214" y="169.8">AD8220-</text>
<text x="269.7" y="168.9">To ADuC7027</text>
<text x="22.9" y="175.6">3pin</text>
<text x="52.6" y="178.9">REFC1</text>
<text x="106.6" y="175.9">CC22</text>
<text x="106.6" y="179">10nF</text>
<text x="114.1" y="175.9">CC23</text>
<text x="114.1" y="178.9">10nF</text>
<text x="243.3" y="175.6">Header 3X2</text>
<text x="52.6" y="181.1">5.1K</text>
<text x="53.7" y="185.7">Precision resistor for 3-wire RTD measurement</text>
<text x="226" y="192.4">Title: PLC Demo System Schematics (ADC3)</text>
<text x="226" y="203.7">Date:</text>
<text x="226" y="198.1">Size</text>
<text x="235.4" y="198.1">Number</text>
<text x="263.7" y="203.7">Sheet</text>
<text x="269.7" y="203.7">of</text>
<text x="273.2" y="198.1">Revision</text>
<text x="226" y="205.6">File:</text>
<text x="263.7" y="205.6">Drawn By:</text>
</g>
<g font-size="1.6">
<text x="50.5" y="15.1">SEL3_3</text>
<text x="140.9" y="22.3">-VADC3</text>
<text x="29.5" y="28.3">1</text>
<text x="29.5" y="26.5">2</text>
<text x="41.8" y="29.3" transform="rotate(-90 41.8 29.3)">1</text>
<text x="117.5" y="26.5">4</text>
<text x="122.7" y="27">+IN</text>
<text x="132.2" y="27">-VS</text>
<text x="139.1" y="26.5">5</text>
<text x="147.6" y="29.3">ADC3_GND</text>
<text x="50.4" y="33.8">25ppm/°C</text>
<text x="117.5" y="34">2</text>
<text x="117.5" y="30.2">3</text>
<text x="122.7" y="34.6">RG</text>
<text x="122.7" y="30.8">RG</text>
<text x="130.3" y="34.6">VOUT</text>
<text x="131.8" y="30.8">REF</text>
<text x="139.1" y="34">7</text>
<text x="139.1" y="30.2">6</text>
<text x="165.7" y="34">ADC3_IN1_P</text>
<text x="165.7" y="30.2">ADC3_VREF</text>
<text x="41.8" y="39.5" transform="rotate(-90 41.8 39.5)">2</text>
<text x="69.6" y="41.4">ADC3_GND</text>
<text x="117.5" y="37.8">1</text>
<text x="122.7" y="38.4">-IN</text>
<text x="131.8" y="38.4">+VS</text>
<text x="139.1" y="37.8">8</text>
<text x="104.1" y="45.1" transform="rotate(-90 104.1 45.1)">ADC3_RG2</text>
<text x="49.7" y="50.3" transform="rotate(-90 49.7 50.3)">ADC3_IIN+</text>
<text x="107.9" y="50.8" transform="rotate(-90 107.9 50.8)">ADC3_RG1</text>
<text x="173" y="52.5">+24VDC</text>
<text x="244.6" y="48.7">+VADC3</text>
<text x="89" y="54.8">ADC3_GND</text>
<text x="149.3" y="55">ADC3_GND</text>
<text x="206.2" y="56.7">1</text>
<text x="211.4" y="57.2">VIN</text>
<text x="218.4" y="55.4">+VO</text>
<text x="219.6" y="59.1">0V</text>
<text x="226" y="54.8">7</text>
<text x="226" y="58.6">10</text>
<text x="55.4" y="61.3" transform="rotate(-90 55.4 61.3)">ADC3_IIN-</text>
<text x="176.8" y="65.4">GND_24DC</text>
<text x="206.2" y="62.3">2</text>
<text x="211.4" y="62.9">GND</text>
<text x="218.8" y="62.9">-VO</text>
<text x="226" y="62.3">9</text>
<text x="270.1" y="64.4">ADC3_GND</text>
<text x="57.3" y="71.8">ADC3_RG1</text>
<text x="75.8" y="71.4">1</text>
<text x="77" y="69.5">KC1</text>
<text x="86.4" y="71.4">16</text>
<text x="87.8" y="67.6">+VADC3</text>
<text x="101.5" y="71.8">ADC3_RG2</text>
<text x="248.9" y="69.1">-VADC3</text>
<text x="57.2" y="75.6">ADC3_IIN+</text>
<text x="57.8" y="77.4">ADC3_IN+</text>
<text x="60" y="73.7">SEL3_3</text>
<text x="75.8" y="73.3">2</text>
<text x="75.8" y="75.2">3</text>
<text x="75.8" y="77.1">4</text>
<text x="86.4" y="77.1">13</text>
<text x="86.4" y="75.2">14</text>
<text x="86.4" y="73.3">15</text>
<text x="101.5" y="75.6">ADC3_IIN-</text>
<text x="101.5" y="77.4">ADC3_IN1_P</text>
<text x="56.2" y="81.2">ADC3_VREF</text>
<text x="58.1" y="79.3">ADC3_IN-</text>
<text x="75.8" y="79">5</text>
<text x="75.8" y="80.9">6</text>
<text x="75.8" y="82.7">7</text>
<text x="86.4" y="82.7">10</text>
<text x="86.4" y="80.9">11</text>
<text x="86.4" y="79">12</text>
<text x="101.5" y="81.2">ADC3_REF+</text>
<text x="101.5" y="83.1">ADC3_IOUT2</text>
<text x="101.5" y="79.3">ADC3_VREF</text>
<text x="75.8" y="84.6">8</text>
<text x="78.6" y="86.3">SW8DIP</text>
<text x="86.4" y="84.6">9</text>
<text x="101.5" y="85">ADC3_IOUT1</text>
<text x="182" y="94.4">SPISEL3</text>
<text x="198.7" y="90.7">1</text>
<text x="198.7" y="92.6">2</text>
<text x="198.7" y="94.4">3</text>
<text x="203.9" y="91.2">VDD1</text>
<text x="203.9" y="93.1">GND1</text>
<text x="203.9" y="95">VIA</text>
<text x="209.8" y="91.2">VDD2</text>
<text x="209.9" y="93.1">GND2</text>
<text x="210.6" y="95">VOA</text>
<text x="218.4" y="94.4">14</text>
<text x="218.4" y="92.6">15</text>
<text x="218.4" y="90.7">16</text>
<text x="228" y="94.4">ADC3_CS</text>
<text x="73.2" y="96.4">ADC3_REF+</text>
<text x="183.2" y="100.1">MISO3</text>
<text x="184" y="98.2">MOSI</text>
<text x="184.9" y="96.4">SCK</text>
<text x="198.7" y="96.4">4</text>
<text x="198.7" y="98.2">5</text>
<text x="198.7" y="100.1">6</text>
<text x="203.9" y="96.9">VIB</text>
<text x="203.9" y="98.8">VIC</text>
<text x="203.9" y="100.6">VOD</text>
<text x="210.7" y="100.6">VIDI</text>
<text x="210.7" y="98.8">VOC</text>
<text x="210.7" y="96.9">VOB</text>
<text x="218.4" y="100.1">11</text>
<text x="218.4" y="98.2">12</text>
<text x="218.4" y="96.3">13</text>
<text x="228" y="98.2">ADC3_DIN</text>
<text x="228" y="96.4">ADC3_SCLK</text>
<text x="198.7" y="102">7</text>
<text x="198.7" y="103.9">8</text>
<text x="203.9" y="102.6">VE1</text>
<text x="203.9" y="104.4">GND1</text>
<text x="209.9" y="104.4">GND2</text>
<text x="211.1" y="102.6">VE2</text>
<text x="218.4" y="103.9">9</text>
<text x="218.4" y="102">10</text>
<text x="239.9" y="109.7">ADC3_GND</text>
<text x="33.7" y="115.6">ADC3_GND</text>
<text x="58.1" y="119">ADC3_SCLK</text>
<text x="75.9" y="119">1</text>
<text x="81.1" y="119.5">SCLK</text>
<text x="90.4" y="119.5">DIN</text>
<text x="97.5" y="119">16</text>
<text x="107.2" y="119">ADC3_DIN</text>
<text x="57.6" y="124.7">ADC3_IOUT1</text>
<text x="60.2" y="122.8">ADC3_CS</text>
<text x="75.9" y="120.9">2</text>
<text x="75.9" y="122.8">3</text>
<text x="75.9" y="124.7">4</text>
<text x="81.1" y="121.4">CLK</text>
<text x="81.1" y="123.3">CS/</text>
<text x="81.1" y="125.2">IOUT1</text>
<text x="88.6" y="123.3">DVDD</text>
<text x="88.6" y="125.2">AVDD</text>
<text x="88.8" y="121.4">DOUT</text>
<text x="97.5" y="124.7">13</text>
<text x="97.5" y="122.8">14</text>
<text x="97.5" y="120.9">15</text>
<text x="107.2" y="120.9">ADC3_DOUT</text>
<text x="202.8" y="126">ADC3_+5V</text>
<text x="29.5" y="128.4">1</text>
<text x="29.5" y="126.6">2</text>
<text x="58" y="130.3">ADC3_IN2_P</text>
<text x="75.9" y="126.6">5</text>
<text x="75.9" y="128.4">6</text>
<text x="75.9" y="130.3">7</text>
<text x="81.1" y="127.1">AIN1(+)</text>
<text x="81.1" y="129">AIN1(-)</text>
<text x="81.1" y="130.9">AIN2(+)REFIN(-)</text>
<text x="88.6" y="129">IOUT2</text>
<text x="89.8" y="127.1">GND</text>
<text x="97.5" y="130.3">10</text>
<text x="97.5" y="128.4">11</text>
<text x="97.5" y="126.6">12</text>
<text x="107.2" y="128.4">ADC3_IOUT2</text>
<text x="181.7" y="130.3">2</text>
<text x="186.9" y="130.9">IN</text>
<text x="190.1" y="130.9">OUT</text>
<text x="197.6" y="130.3">3</text>
<text x="227" y="130.3">2</text>
<text x="232.2" y="130.9">VIN VOUT</text>
<text x="244.8" y="130.3">6</text>
<text x="265.8" y="130.3">ADC3_VREF</text>
<text x="42.9" y="137.9">ADC3_IN+</text>
<text x="57.8" y="132.2">ADC3_IN2_N</text>
<text x="75.9" y="132.2">8</text>
<text x="81.1" y="132.8">AIN2(-)REFIN(+)</text>
<text x="97.5" y="132.2">9</text>
<text x="107.2" y="132.2">ADC3_REF+</text>
<text x="126.6" y="136.2">ADC3_GND</text>
<text x="181.7" y="132.2">4</text>
<text x="186.9" y="132.8">EN</text>
<text x="187.2" y="137.7" transform="rotate(-90 187.2 137.7)">5</text>
<text x="189.1" y="137.7" transform="rotate(-90 189.1 137.7)">6</text>
<text x="191" y="137.7" transform="rotate(-90 191 137.7)">7</text>
<text x="192.2" y="132.8">G</text>
<text x="192.9" y="137.7" transform="rotate(-90 192.9 137.7)">8</text>
<text x="197.6" y="132.2">1</text>
<text x="227" y="132.2">3</text>
<text x="227" y="136">4</text>
<text x="227" y="134.1">1</text>
<text x="232.2" y="132.8">NIC</text>
<text x="232.2" y="136.5">GND</text>
<text x="232.2" y="134.7">TP</text>
<text x="236.5" y="132.8">TRIM</text>
<text x="238.3" y="134.7">NC</text>
<text x="238.6" y="136.5">TP</text>
<text x="244.8" y="132.2">5</text>
<text x="244.8" y="136">8</text>
<text x="244.8" y="134.1">7</text>
<text x="42.9" y="139.8">ADC3_IN-</text>
<text x="90.5" y="144.1">ADC3_GND</text>
<text x="190.8" y="145.6">ADC3_GND</text>
<text x="224.8" y="145.6">ADC3_GND</text>
<text x="258.8" y="145.6">ADC3_GND</text>
<text x="259.4" y="149.2">GND</text>
<text x="90.2" y="160.5">ADC3_IOUT1</text>
<text x="124.1" y="166.2">ADC3_IN2_P</text>
<text x="24.4" y="172.4">1</text>
<text x="24.4" y="170.5">2</text>
<text x="24.4" y="168.7">3</text>
<text x="58.1" y="168.1">ADC3_REF+</text>
<text x="124.1" y="171.9">ADC3_IN2_N</text>
<text x="222.3" y="168.1">ADC3_IN1_P</text>
<text x="222.4" y="170">ADC3_VREF</text>
<text x="245.4" y="168.7">1</text>
<text x="245.4" y="170.5">3</text>
<text x="245.4" y="172.4">5</text>
<text x="249.1" y="168.7">2</text>
<text x="249.1" y="170.5">4</text>
<text x="249.1" y="172.4">6</text>
<text x="263.9" y="168.1">VIN3_P</text>
<text x="263.9" y="170">VIN3_N</text>
<text x="90.2" y="177.5">ADC3_IOUT2</text>
<text x="52.6" y="183">25ppm/°C</text>
<text x="230.6" y="182.2">ADC3_GND</text>
<text x="256.9" y="180.9">GND</text>
<text x="111.5" y="187.2">ADC3_GND</text>
<text x="53" y="192.8">ADC3_GND</text>
</g>
</svg>
